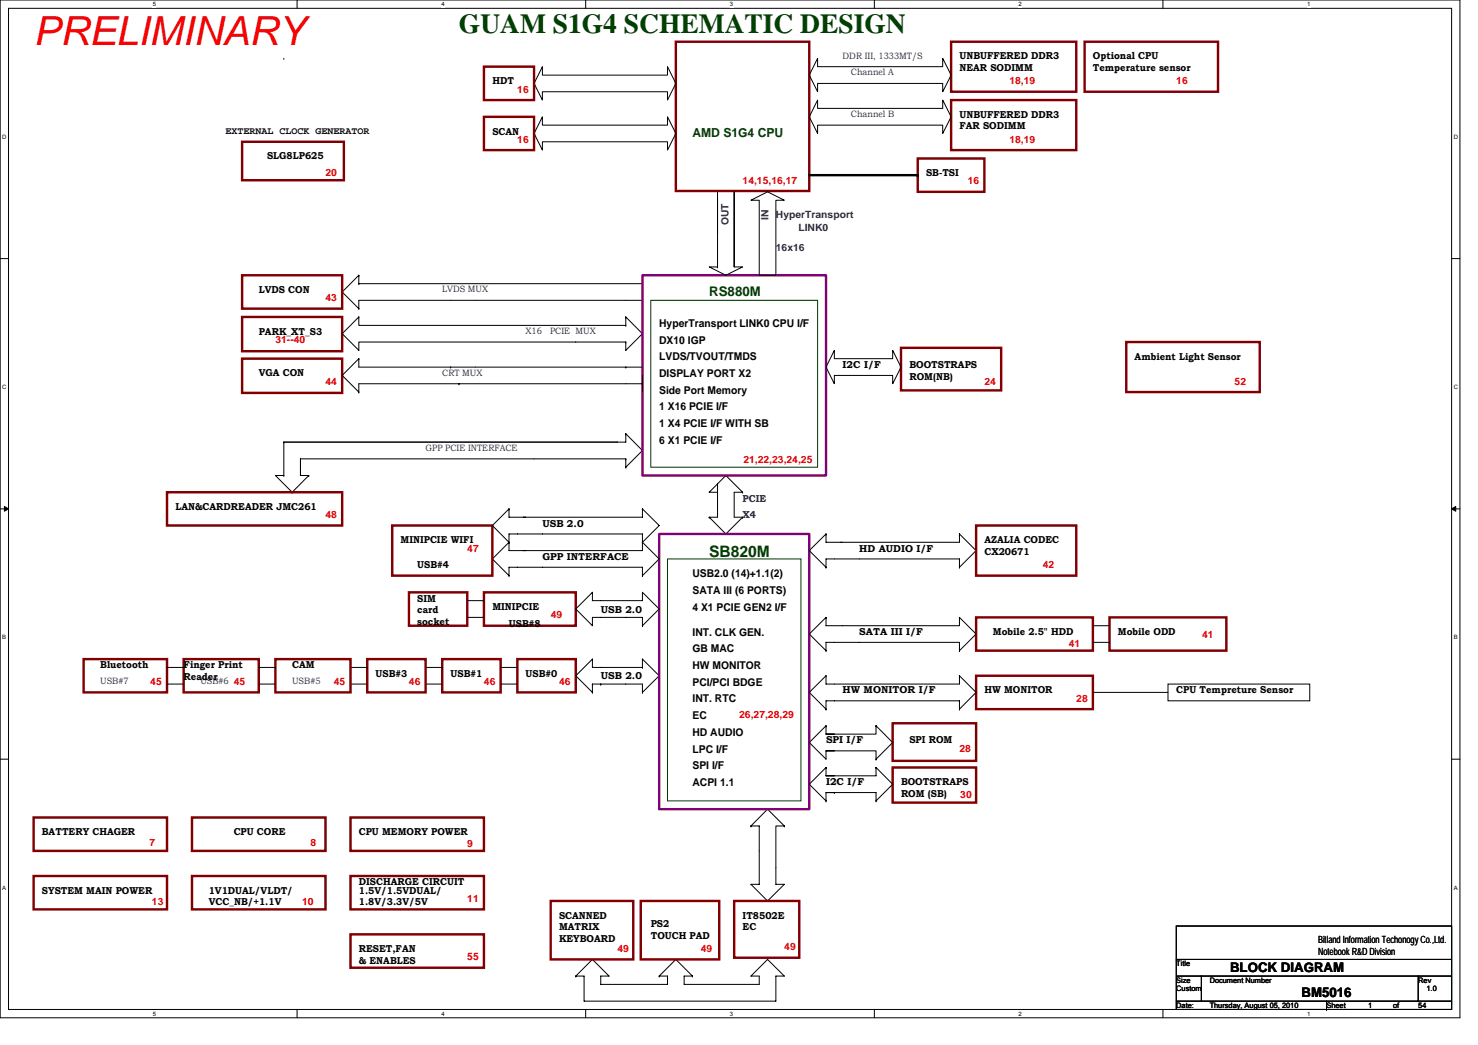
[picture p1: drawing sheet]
<svg xmlns="http://www.w3.org/2000/svg" width="297mm" height="210mm" viewBox="0 0 297 210" stroke-linecap="round" stroke-linejoin="round" font-family="sans-serif">
<path d="M0 0h293.4v204.5h-293.4zM1.7 1.7h290v201.1h-290z" fill="none" stroke="#000" stroke-width=".2"/>
<g fill="#fff">
<path d="M30.7 .2h.7v1.3h-.7z"/>
<path d="M30.7 203h.7v1.4h-.7z"/>
</g>
<path d="M59.7 0v1.7M59.7 202.8v1.7" fill="none" stroke="#000" stroke-width=".2"/>
<g fill="#fff">
<path d="M88.7 .2h.7v1.3h-.7z"/>
<path d="M88.7 203h.7v1.4h-.7z"/>
</g>
<path d="M117.7 0v1.7M117.7 202.8v1.7" fill="none" stroke="#000" stroke-width=".2"/>
<g fill="#fff">
<path d="M146.7 .2h.7v1.3h-.7z"/>
<path d="M146.7 203h.7v1.4h-.7z"/>
</g>
<path d="M175.7 0v1.7M175.7 202.8v1.7" fill="none" stroke="#000" stroke-width=".2"/>
<g fill="#fff">
<path d="M204.7 .2h.7v1.3h-.7z"/>
<path d="M204.7 203h.7v1.4h-.7z"/>
</g>
<path d="M233.7 0v1.7M233.7 202.8v1.7" fill="none" stroke="#000" stroke-width=".2"/>
<g fill="#fff">
<path d="M262.7 .2h.7v1.3h-.7z"/>
<path d="M262.7 203h.7v1.4h-.7z"/>
<path d="M.5 26.8h.8v1.4h-.8z"/>
<path d="M292.2 26.8h.8v1.4h-.8z"/>
<path d="M.5 77.1h.8v1.3h-.8z"/>
<path d="M292.2 77.1h.8v1.3h-.8z"/>
</g>
<path d="M0 52h1.7M291.7 52h1.7" fill="none" stroke="#000" stroke-width=".2"/>
<g fill="#fff">
<path d="M.5 127.4h.7v1.3h-.7z"/>
<path d="M292.2 127.4h.7v1.3h-.7z"/>
</g>
<path d="M0 102.3h1.7M291.7 102.3h1.7" fill="none" stroke="#000" stroke-width=".2"/>
<path d="M.9 101.8l.8 .5-.8 .4zM291.7 102.3l.9-.5v.9z" fill="#000" stroke="#000" stroke-width=".2"/>
<g fill="#fff">
<path d="M.5 177.7h.7v1.3h-.7z"/>
<path d="M292.2 177.7h.7v1.3h-.7z"/>
</g>
<g fill="none" stroke="#000" stroke-width=".2">
<path d="M57 11.7h.1M109 13.4v1.7h25.2v-1.7l1.6 3.4-1.6 3.3v-1.7h-25.2v1.7l-1.7-3.3zM164.3 11.7v1.7h25.2v-1.7l1.7 3.4-1.7 3.3v-1.6h-25.2v1.6l-1.7-3.3zM109 23.5v1.6h25.2v-1.6l1.6 3.3-1.6 3.4v-1.7h-25.2v1.7l-1.7-3.4zM144.2 38.5v15.1h-1.7l3.4 1.7 3.3-1.7h-1.7v-15.1v15.1M164.3 20.1v1.7h25.2v-1.7l1.7 3.4-1.7 3.3v-1.7h-25.2v1.7l-1.7-3.3zM72.1 57h57v3.3h-57v1.7M72.1 55.3h.1M72.1 57h.1M72.1 55.3l-3.3 3.4 3.3 3.3M72.1 55.3v1.7M144.2 53.6h.1"/>
<path d="M144.2 40.2v6.7M150.9 40.2l3.4-1.7 3.3 1.7h-1.7v15.1h-3.3v-15.1zM72.1 62h.1M72.1 78.8h.1M72.1 63.7v1.7h53.7M72.1 63.7h.1M72.1 63.7l-3.3 3.4 3.3 3.3v-1.7h53.7M72.1 72.1v1.7h18.5M72.1 72.1h.1M72.1 72.1l-3.3 3.3 3.3 3.4M90.6 73.8h35.2M90.6 63.7h.1"/>
<path d="M90.6 73.8h.1M92.2 77.1h36.9M92.2 77.1h-20.1v1.7M92.2 77.1h.1M125.8 63.7h.1M125.8 63.7l3.3 3.4-3.3 3.3v-1.7M125.8 65.4h.1M125.8 73.8h.1M125.8 68.7h.1M125.8 63.7v1.7M125.8 73.8h3.3M129.1 75.4v1.7"/>
<path d="M129.1 77.1v1.7M167.7 70.4v1.7h11.7v-1.7l1.7 3.4-1.7 3.3v-1.7h-11.7v1.7l-1.7-3.3zM57 95.5h.1M57 88.8h.1M57 88.8h67.1M57 95.5h-1.7l3.4 3.4M57 88.8v6.7M58.7 98.9h.1M60.4 92.2h65.4M60.4 92.2v3.3zM60.4 95.5h1.7M62.1 95.5h.1"/>
<path d="M62.1 95.5l-3.4 3.4M125.8 87.2h.1M125.8 93.9h.1M125.8 87.2v1.6h-1.7M125.8 92.2h.1M125.8 87.2l3.3 3.3-3.3 3.4M125.8 92.2v1.7M129.1 83.8v3.4M144.2 97.2v6.7M144.2 98.9h-1.7l3.4-3.4 3.3 3.4M149.2 98.9h-1.7v5h1.7M149.2 98.9h.1"/>
<path d="M102.3 115.7v-1.7h26.8v1.7M102.3 109v1.6h3.3M102.3 109h.1M102.3 115.7h.1M102.3 109v-1.7h26.8v1.7M102.3 102.3v1.6h3.3M102.3 102.3h.1M102.3 109l-3.3 3.3 3.3 3.4M102.3 102.3l-3.3 3.3 3.3 3.4M119.1 119l-3.4 3.4 3.4 3.3v-1.6h10v1.6M119.1 119v1.7h10v-1.7l3.4 3.4-3.4 3.3M119.1 119h.1"/>
<path d="M129.1 109v1.6h-23.9M129.1 109h.1M129.1 115.7h.1M129.1 102.3v1.6h-23.9M129.1 102.3h.1M129.1 109l3.4 3.3-3.4 3.4M129.1 102.3l3.4 3.3-3.4 3.4M142.5 103.9h1.7M142.5 103.9h.1M142.5 103.9l3.4 3.4 3.3-3.4M144.2 103.9h.1M149.2 103.9h.1"/>
<path d="M166 114v-1.7h26.8v1.7M166 107.3v1.7h3.4M166 107.3h.1M166 114h.1M166 107.3l-3.4 3.3 3.4 3.4M192.8 107.3v1.7h-24M192.8 107.3h.1M192.8 114h.1M192.8 107.3l3.4 3.3-3.4 3.4M33.6 137.5h3.3M33.6 134.1h3.3M52 137.5h3.3"/>
<path d="M52 134.1h3.3M55.3 134.1h.1M70.4 137.5h3.4M70.4 134.1h3.4M73.8 134.1h.1M85.5 137.5h3.4M85.5 134.1h3.4M88.9 134.1h.1M93.9 124.1h3.4M93.9 120.7h3.4M97.3 120.7h.1M100.6 134.1h3.4"/>
<path d="M100.6 137.5h3.4M119.1 137.5h10v1.6M119.1 132.4v1.7h10M119.1 132.4h.1M119.1 139.1h.1M119.1 137.5h.1M119.1 132.4l-3.4 3.4 3.4 3.3M119.1 137.5v1.6M120.7 137.5h.1M129.1 139.1h.1M129.1 132.4h.1M129.1 134.1h.1"/>
<path d="M129.1 125.7h.1M129.1 132.4l3.4 3.4-3.4 3.3M129.1 132.4v1.7M166 135.8v1.7h26.8v-1.7M166 135.8h.1M166 130.7v-1.6h26.8v1.6M166 124.1v1.6h26.8v-1.6M166 124.1h.1M166 130.7h.1M166 135.8l-3.4 3.3 3.4 3.4M166 124.1l-3.4 3.3 3.4 3.3M192.8 135.8h.1"/>
<path d="M192.8 124.1h.1M192.8 130.7h.1M192.8 135.8l3.4 3.3-3.4 3.4M192.8 124.1l3.4 3.3-3.4 3.3M219.6 125.7h3.4M219.6 129.1h3.4M219.6 139.1h15.1M223 129.1h.1M234.7 137.5h28.5v3.3h-28.5zM0 152.5h1.7M166 150.9h1.7M166 147.5h1.7"/>
<path d="M166 145.8h.1M166 150.9h10.1v1.6M166 145.8l-3.4 3.4 3.4 3.3v-1.6M166 145.8v1.7M166 142.5h.1M166 154.2h.1M166 155.9h1.7M166 159.3h10.1v1.6M166 154.2v1.7M166 159.3v1.6M166 159.3h1.7M166 154.2l-3.4 3.4 3.4 3.3"/>
<path d="M167.7 159.3h.1M176.1 145.8v1.7h-10.1M176.1 152.5h.1M176.1 145.8h.1M176.1 154.2v1.7h-10.1M176.1 154.2h.1M176.1 145.8l3.3 3.4-3.3 3.3M176.1 154.2l3.3 3.4-3.3 3.3M192.8 140.8h-26.8v1.7M192.8 142.5h.1M192.8 140.8h.1M192.8 140.8v1.7"/>
<path d="M291.7 152.5h1.7M149.2 164.3h.1M150.9 166h.1M150.9 166h1.7v11.7h-1.7l3.4 3.3 3.3-3.3h-1.7v-11.7h1.7M150.9 166l3.4-3.4 3.3 3.4M157.6 166h.1M166 160.9h.1M176.1 160.9h.1M115.7 196.1h.1M115.7 196.1l3.4-3.3 3.3 3.3h-1.7v1.7h13.5v-1.7h-1.7M115.7 196.1h1.7v5.1h38.5v-5.1h1.7l-3.3-3.3-3.4 3.3h1.7v1.7h-15.1v-1.7h1.7M132.5 196.1h.1"/>
<path d="M132.5 196.1l3.3-3.3 3.4 3.3M139.2 196.1h.1M236.4 192.8h55.3M236.4 196.1h55.3M236.4 186.1h55.3v16.7h-55.3zM241.4 196.1v5.1M285 196.1v5.1M236.4 201.2h55.3M266.6 202.8h.1M266.6 201.2v1.6"/>
</g>
<g fill="none" stroke="#800000" stroke-width=".49">
<path d="M97.3 13.4h10v6.7h-10zM135.8 8.4h26.8v30h-26.8zM191.2 8.4h25.1v10h-25.1zM218 8.4h26.8v10h-26.8zM48.7 28.5h20.4v7.7h-20.4zM97.3 23.5h10v6.7h-10zM184.4 31.9h13.4v6.6h-13.4zM191.2 20.1h25.1v10.1h-25.1zM48.7 55.3h20.1v6.7h-20.1zM48.7 72.1h20.1v6.9h-20.1zM48.7 63.7h20.1v6.9h-20.1zM181.1 69.9h20.1v8.5h-20.1z"/>
<path d="M226.4 68.7h26.8v10.1h-26.8zM33.6 98.9h35.2v6.7h-35.2zM78.8 105.6h20.2v10.1h-20.2zM82.2 119h11.7v6.7h-11.7zM97.3 119h18.4v6.7h-18.4zM196.2 105.6h20.1v10.1h-20.1zM16.8 132.4h16.8v6.7h-16.8zM36.9 132.4h15.1v6.7h-15.1zM55.3 132.4h15.1v6.7h-15.1zM73.8 132.4h11.7v6.7h-11.7zM88.9 132.4h11.7v6.7h-11.7zM104 132.4h11.7v6.7h-11.7z"/>
<path d="M196.2 135.8h23.4v6.7h-23.4zM196.2 124.1h23.4v6.6h-23.4zM223 124.1h23.5v6.6h-23.5zM179.4 145.3h16.8v7.6h-16.8zM179.4 154.2h16.8v7.1h-16.8zM6.7 164.3h26.9v6.7h-26.9zM6.7 176h26.9v6.7h-26.9zM38.6 164.3h26.8v6.7h-26.8zM38.6 176h26.8v6.7h-26.8zM70.4 164.3h26.9v6.7h-26.9zM70.4 176h26.9v6.7h-26.9zM70.4 187.7h26.9v6.8h-26.9z"/>
<path d="M110.7 181h16.6v11.8h-16.6zM128.8 181h15.7v11.8h-15.7zM147.5 181h13.1v11.4h-13.1z"/>
</g>
<path d="M130.8 60.3h33.5v33.6h-33.5zM134.2 112.3h26.8v48.6h-26.8z" fill="none" stroke="#004000" stroke-width=".2"/>
<path d="M129.1 55.3h36.9v40.2h-36.9zM132.5 107.3h30.1v55.3h-30.1z" fill="none" stroke="#800080" stroke-width=".49"/>
<path d="M162.6 35.2h21.8M184.4 35.2h.1" fill="none" stroke="#000" stroke-width=".49"/>
<text font-size="8" fill="#f00" x="6.7" y="9">PRELIMINARY</text>
<text font-size="5.5" fill="#004000" x="92.2" y="6.6">GUAM S1G4 SCHEMATIC DESIGN</text>
<text font-size="3.2" fill="#004000" x="142.5" y="111.9">SB820M</text>
<text font-size="2.7" fill="#004000" x="142.5" y="59.5">RS880M</text>
<g font-size="2.7">
<text x="247.2" y="195.2">BLOCK DIAGRAM</text>
<text x="261.6" y="200.3">BM5016</text>
</g>
<text font-size="2.5" fill="#004000" x="139.2" y="27.5">AMD S1G4 CPU</text>
<g font-size="2.2">
<text x="132.5" y="65.7">HyperTransport LINK0 CPU I/F</text>
<text x="132.5" y="69.1">DX10 IGP</text>
<text x="132.5" y="72.4">LVDS/TVOUT/TMDS</text>
<text x="132.5" y="75.8">DISPLAY PORT X2</text>
<text x="132.5" y="82.5">1 X16 PCIE I/F</text>
<text x="132.5" y="79.1">Side Port Memory</text>
<text x="132.5" y="85.8">1 X4 PCIE I/F WITH SB</text>
<text x="132.5" y="89.2">6 X1 PCIE I/F</text>
<text x="139.2" y="116">USB2.0 (14)+1.1(2)</text>
<text x="139.2" y="119.4">SATA III (6 PORTS)</text>
<text x="139.2" y="122.7">4 X1 PCIE GEN2 I/F</text>
<text x="139.2" y="131.1">GB MAC</text>
<text x="139.2" y="127.7">INT. CLK GEN.</text>
<text x="139.2" y="137.8">PCI/PCI BDGE</text>
<text x="139.2" y="134.5">HW MONITOR</text>
<text x="139.2" y="141.1">INT. RTC</text>
<text x="139.2" y="147.8">HD AUDIO</text>
<text x="139.2" y="144.5">EC</text>
<text x="139.2" y="151.2">LPC I/F</text>
<text x="139.2" y="154.6">SPI I/F</text>
<text x="139.2" y="157.9">ACPI 1.1</text>
</g>
<g font-size="2">
<text x="192.8" y="11.9">UNBUFFERED DDR3</text>
<text x="219.6" y="11.9">Optional CPU</text>
<text x="99" y="17">HDT</text>
<text x="192.8" y="14.3">NEAR SODIMM</text>
<text x="219.6" y="14.3">Temperature sensor</text>
<text x="192.8" y="23.7">UNBUFFERED DDR3</text>
<text x="45.3" y="26.8">EXTERNAL CLOCK GENERATOR</text>
<text x="99" y="27">SCAN</text>
<text x="192.8" y="26">FAR SODIMM</text>
<text x="53.7" y="32">SLG8LP625</text>
<text x="186.1" y="35.4">SB-TSI</text>
<text x="52" y="58.9">LVDS CON</text>
<text x="52" y="67.3">PARK_XT_S3</text>
<text x="52" y="75.6">VGA CON</text>
<text x="169.4" y="74">I2C I/F</text>
<text x="182.8" y="74">BOOTSTRAPS</text>
<text x="182.8" y="76.3">ROM(NB)</text>
<text x="228" y="72.3">Ambient Light Sensor</text>
<text x="35.2" y="102.5">LAN&amp;CARDREADER JMC261</text>
<text x="109" y="105.8">USB 2.0</text>
<text x="80.5" y="109.2">MINIPCIE WIFI</text>
<text x="109" y="112.5">GPP INTERFACE</text>
<text x="172.7" y="110.8">HD AUDIO I/F</text>
<text x="197.8" y="109.2">AZALIA CODEC</text>
<text x="197.8" y="111.5">CX20671</text>
<text x="83.9" y="114.2">USB#4</text>
<text x="83.9" y="120.9">SIM</text>
<text x="83.9" y="123.3">card</text>
<text x="83.9" y="125.6">socket</text>
<text x="99" y="122.6">MINIPCIE</text>
<text x="102.3" y="125.9">USB#8</text>
<text x="120.7" y="123.1">USB 2.0</text>
<text x="172.7" y="127.6">SATA III I/F</text>
<text x="199.5" y="127.6">Mobile 2.5&quot; HDD</text>
<text x="224.7" y="127.6">Mobile ODD</text>
<text x="20.1" y="134.3">Bluetooth</text>
<text x="36.9" y="134.3">Finger Print</text>
<text x="36.9" y="136.7">Reader</text>
<text x="58.7" y="134.3">CAM</text>
<text x="75.5" y="136">USB#3</text>
<text x="90.6" y="136">USB#1</text>
<text x="105.6" y="136">USB#0</text>
<text x="120.7" y="136.5">USB 2.0</text>
<text x="169.4" y="139.3">HW MONITOR I/F</text>
<text x="197.8" y="139.3">HW MONITOR</text>
<text x="236.4" y="139.3">CPU Tempreture Sensor</text>
<text x="166" y="149.4">SPI I/F</text>
<text x="182.8" y="149.4">SPI ROM</text>
<text x="166" y="157.8">I2C I/F</text>
<text x="181.1" y="157.8">BOOTSTRAPS</text>
<text x="181.1" y="160.1">ROM (SB)</text>
<text x="8.4" y="167.9">BATTERY CHAGER</text>
<text x="47" y="167.9">CPU CORE</text>
<text x="72.1" y="167.9">CPU MEMORY POWER</text>
<text x="8.4" y="179.6">SYSTEM MAIN POWER</text>
<text x="41.9" y="179.6">1V1DUAL/VLDT/</text>
<text x="72.1" y="179.6">1.5V/1.5VDUAL/</text>
<text x="72.1" y="177.9">DISCHARGE CIRCUIT</text>
<text x="41.9" y="181.9">VCC_NB/+1.1V</text>
<text x="72.1" y="181.9">1.8V/3.3V/5V</text>
<text x="112.3" y="184.6">SCANNED</text>
<text x="149.2" y="184.6">IT8502E</text>
<text x="72.1" y="191.3">RESET,FAN</text>
<text x="112.3" y="187">MATRIX</text>
<text x="112.3" y="189.3">KEYBOARD</text>
<text x="130.8" y="186.3">PS2</text>
<text x="130.8" y="188.6">TOUCH PAD</text>
<text x="149.2" y="187">EC</text>
<text x="264.9" y="189.6">Bitland Information Techonogy Co.,Ltd.</text>
<text x="264.9" y="191.9">Notebook R&amp;D Division</text>
<text x="72.1" y="193.7">&amp; ENABLES</text>
</g>
<g font-size="2" fill="#f00">
<text x="202.9" y="16.8">18,19</text>
<text x="236.4" y="17">16</text>
<text x="104" y="18.6">16</text>
<text x="104" y="28.7">16</text>
<text x="202.9" y="28.7">18,19</text>
<text x="65.4" y="35.4">20</text>
<text x="149.2" y="37.1">14,15,16,17</text>
<text x="194.5" y="37.1">16</text>
<text x="65.4" y="60.5">43</text>
<text x="55.3" y="68.9">31--40</text>
<text x="65.4" y="77.3">44</text>
<text x="197.8" y="77.3">24</text>
<text x="248.1" y="77.3">52</text>
<text x="149.4" y="93">21,22,23,24,25</text>
<text x="65.4" y="104.1">48</text>
<text x="93.9" y="110.8">47</text>
<text x="209.6" y="114.2">42</text>
<text x="110.7" y="124.2">49</text>
<text x="214.8" y="129.9">41</text>
<text x="241.6" y="128.2">41</text>
<text x="30.2" y="137.6">45</text>
<text x="47" y="137.6">45</text>
<text x="67.1" y="137.6">45</text>
<text x="82.2" y="137.6">46</text>
<text x="97.3" y="137.6">46</text>
<text x="112.3" y="137.6">46</text>
<text x="216.3" y="141">28</text>
<text x="148.6" y="144.4">26,27,28,29</text>
<text x="192.8" y="151.1">28</text>
<text x="193" y="160.4">30</text>
<text x="30" y="170">7</text>
<text x="62.4" y="170">8</text>
<text x="93.9" y="170.2">9</text>
<text x="30.5" y="181.9">13</text>
<text x="60.7" y="181.9">10</text>
<text x="93.9" y="181.2">11</text>
<text x="124.1" y="191.3">49</text>
<text x="140.9" y="191.3">49</text>
<text x="157.6" y="191">49</text>
<text x="93.9" y="193">55</text>
</g>
<g font-size="2" fill="#0000a0">
<text x="146.4" y="45.3" transform="rotate(-90 146.4 45.3)">OUT</text>
<text x="154.4" y="44.3" transform="rotate(-90 154.4 44.3)">IN</text>
<text x="155.9" y="43.8">HyperTransport</text>
<text x="160.5" y="46.5">LINK0</text>
<text x="155.9" y="50.5">16x16</text>
</g>
<g font-size="2" fill="#000080">
<text x="149.2" y="100.8">PCIE</text>
<text x="149.2" y="104.1">X4</text>
</g>
<g font-size="1.8" fill="#0000a0">
<text x="169.4" y="11.8">DDR III, 1333MT/S</text>
<text x="171" y="15.1">Channel A</text>
<text x="171" y="23.5">Channel B</text>
<text x="88.9" y="58.7">LVDS MUX</text>
<text x="105.6" y="67.1">X16</text>
<text x="110.5" y="67.1">PCIE MUX</text>
<text x="88.9" y="75.5">CRT MUX</text>
<text x="85.5" y="90.6">GPP PCIE INTERFACE</text>
<text x="20.1" y="137.5">USB#7</text>
<text x="40.3" y="137.5">USB#6</text>
<text x="58.7" y="137.5">USB#5</text>
</g>
<g font-size="1.5">
<text x="236.4" y="194.1">Title</text>
<text x="236.4" y="197.5">Size</text>
<text x="243.1" y="197.5">Document Number</text>
<text x="285" y="197.5">Rev</text>
<text x="236.4" y="202.5">Date:</text>
<text x="236.4" y="199.2">Custom</text>
<text x="243.1" y="202.5">Thursday, August 05, 2010</text>
<text x="266.6" y="202.5">Sheet</text>
<text x="275" y="202.5">1</text>
<text x="280" y="202.5">of</text>
<text x="285" y="202.5">54</text>
<text x="286.7" y="199.2">1.0</text>
</g>
<g font-size="1.2">
<text x="30.7" y="1.3">5</text>
<text x="88.7" y="1.3">4</text>
<text x="146.7" y="1.3">3</text>
<text x="204.7" y="1.3">2</text>
<text x="262.7" y="1.3">1</text>
<text x=".5" y="27.9">D</text>
<text x="292.2" y="27.9">D</text>
<text x=".5" y="78.2">C</text>
<text x="292.2" y="78.2">C</text>
<text x=".5" y="128.5">B</text>
<text x="292.2" y="128.5">B</text>
<text x=".5" y="178.8">A</text>
<text x="292.2" y="178.8">A</text>
<text x="30.7" y="204.1">5</text>
<text x="88.7" y="204.1">4</text>
<text x="146.7" y="204.1">3</text>
<text x="204.7" y="204.1">2</text>
<text x="262.7" y="204.1">1</text>
</g>
</svg>
